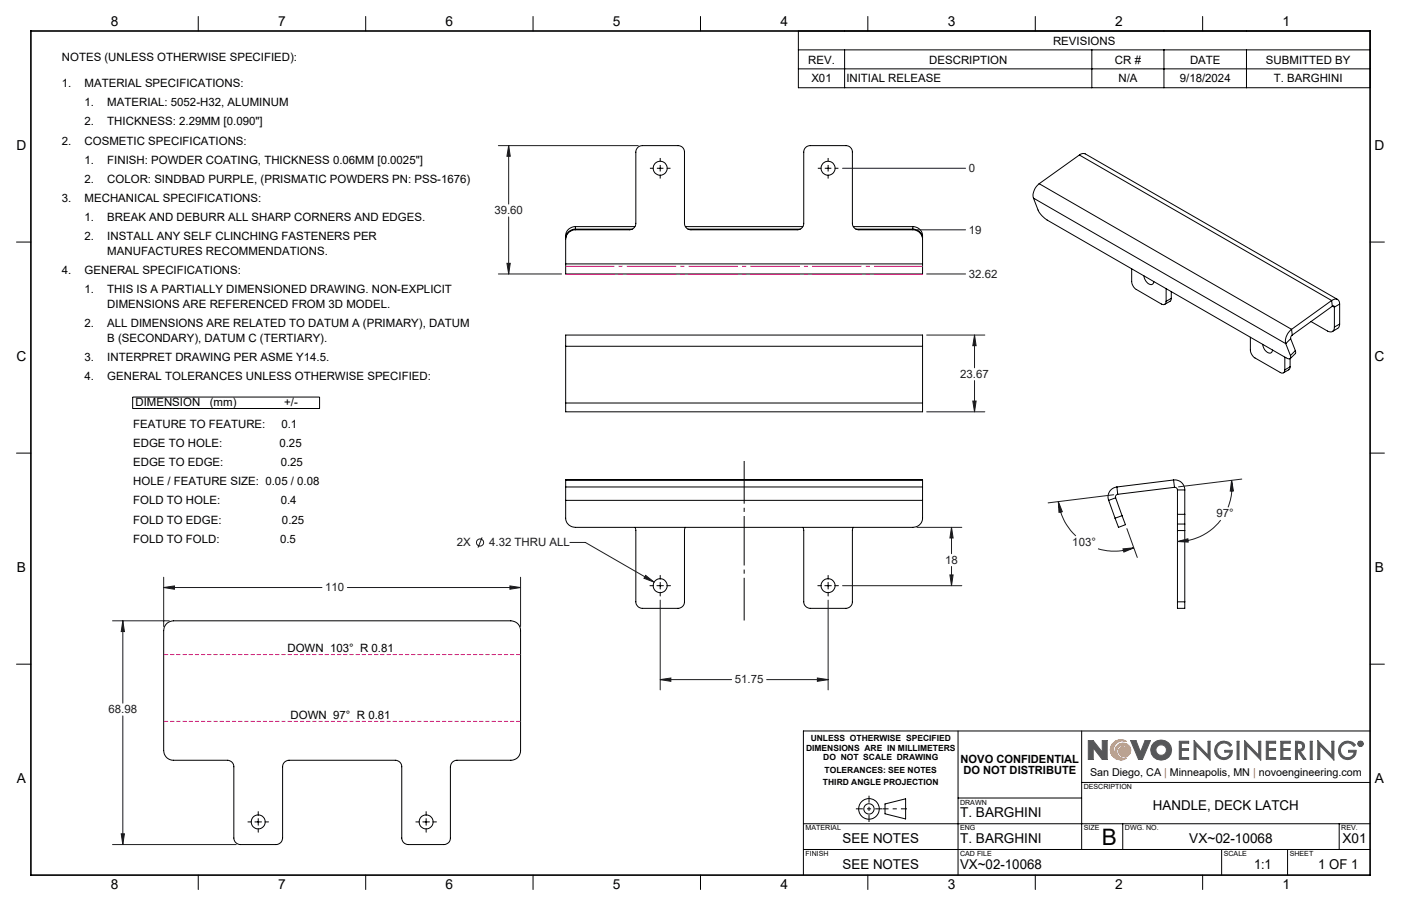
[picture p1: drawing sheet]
<svg xmlns="http://www.w3.org/2000/svg" width="432mm" height="279mm" viewBox="0 0 432 279" stroke-linecap="round" stroke-linejoin="round" font-family="sans-serif">
<g fill="none" stroke="#000" stroke-width=".31">
<path d="M61.1 5.1v4.5M112.7 5.1v4.5M164.3 5.1v4.5M215.9 5.1v4.5M267.5 5.1v4.5M319.1 5.1v4.5M370.7 5.1v4.5M320.3 56.7a4.6 4.6 0 0 0-1.8 4.4M320.3 56.7l77.8 44.9M332.7 47.8l.7-.4h1.1l77.8 45M332.7 47.8l77.7 44.9M332.7 47.8l-12.4 8.9"/>
<path d="M5.1 74.6h4.4M177.3 69.9a2.99 2.99 0 0 0-3 3.6 2.94 2.94 0 0 1 3-2.8M177.3 69.9v.8M177.3 69.9h18.4M177.3 70.7h17.6M211.2 69.9h36.2M212.1 70.7h34.5M263 69.9h18.3M263.8 70.7h17.5M281.3 69.9a2.99 2.99 0 0 1 3 3.6 2.94 2.94 0 0 0-3-2.8M281.3 69.9v.8M318.5 61.1l1.4 3.7a7.5 7.5 0 0 0 2.9 3.1l73.9 42.6a.68 .68 0 0 0 .9 .1 .68 .68 0 0 0 .1-1"/>
<path d="M318.5 61.1l77.8 44.9M422.3 74.6h4.4M174.3 81.4v-7.5a3 3 0 0 1 3-3h16.7a1.99 1.99 0 0 0 2-2v-22a1.99 1.99 0 0 1 2-2h11a1.93 1.93 0 0 1 2 2v22a1.99 1.99 0 0 0 2 2h32.7a1.99 1.99 0 0 0 2-2v-22a1.99 1.99 0 0 1 2-2h11a1.99 1.99 0 0 1 2 2v22a1.99 1.99 0 0 0 2 2h16.6a2.99 2.99 0 0 1 3 3v7.5M174.3 81.4v3.1h110v-3.1M174.3 81.4h110M348.8 82.9v3.9a3.2 3.2 0 0 0 1.4 2.5l7.8 4.5a.9 .9 0 0 0 1 0 .9 .9 0 0 0 .4-.9M352.6 85.1a2.56 2.56 0 0 0 2.6 2.6l.4-.9M359.4 89v3.9M361 92l-.2 .8-1.8 1M361 92l-1.6 .9M361 89.9v2.1M404.1 99.2l5.1 2.9a1.29 1.29 0 0 0 1.5 .1 1.29 1.29 0 0 0 .6-1.3"/>
<path d="M410.4 92.7a1.4 1.4 0 0 1 1.7-.4 1.4 1.4 0 0 1 .8 1.5M410.4 92.7l.2 1.7M410.4 92.7l-12.3 8.9M410.6 94.4a.35 .35 0 0 1 .5-.1 .35 .35 0 0 1 .2 .4M410.6 94.4l-12.3 8.9M410.7 94.4l.6 .3M411.3 94.7v6.2M412.9 99.9l-.3 1.1-1.9 1.2M412.9 93.8l-1.6 .9M412.9 93.8v6.1M412.9 99.9l-1.6 1M174.3 106.8v-3.5h110v3.5"/>
<path d="M174.3 106.8v17.5M174.3 106.8h110M284.3 106.8v17.5M385.4 104v3.9a3.2 3.2 0 0 0 1.4 2.5l7.8 4.5a.86 .86 0 0 0 1 .1 .86 .86 0 0 0 .4-.9M389.1 106.2a2.56 2.56 0 0 0 2.7 2.6l.4-.9M396 110.1v4M396.3 106l1.4 3.6M397.6 113.1l-.2 .8-1.8 1.1M397.6 113.1l-1.6 1M397.6 110.6v2.5M397.8 104.5l-1.5 1.5M397.8 104.5l1.4 3.6"/>
<path d="M398.1 101.6a4.7 4.7 0 0 0-1.8 4.4M398.1 101.6l.2 1.7M398.3 103.3l-.4 .6-.1 .6M399.2 108.1l.1 .8-1.6 1.7M399.2 108.1l-1.5 1.5M5.1 139.7h4.4M174.3 124.3v2.7h110v-2.7M174.3 124.3h110M422.3 139.7h4.4M174.3 150.2v4.1M174.3 154.3v5.5a2.94 2.94 0 0 0 3 2.8h104a2.92 2.92 0 0 0 3-2.8v-5.5M174.3 150.2v-2.2h110v2.2"/>
<path d="M174.3 150.2h110M174.3 154.3h110M284.3 150.2v4.1M341.7 154.3l2 5.5M343.9 153.5l-2.2 .8M343.9 153.5l1.9 5.5M344.2 150.2a3.1 3.1 0 0 0-2.5 4.1M344.2 150.2l.3 2.2M344.5 152.4a.83 .83 0 0 0-.6 1.1M345.8 159l1.1 2.8-2.2 .8-1-2.8M345.8 159l-2.1 .8M361.7 148a3 3 0 0 1 3.5 3.1"/>
<path d="M361.7 148l.3 2.3M361.7 148l-17.5 2.2M362 150.3a.85 .85 0 0 1 .9 .8M362 150.3l-17.5 2.1M362.9 158.6v3M362.9 158.6h2.3M362.9 151.1h2.3M362.9 151.1v7.5M365.2 158.6v3M365.2 151.1v7.5M195.7 162.6l.3 1v22a2.05 2.05 0 0 0 2 2h11a1.99 1.99 0 0 0 2-2v-22l.2-1M247.4 162.6l.3 1v22a2.05 2.05 0 0 0 2 2h11a2.05 2.05 0 0 0 2-2v-22l.3-1"/>
<path d="M362.9 161.6v2M362.9 161.6h2.3M362.9 163.6v22M362.9 163.6h2.3M365.2 161.6v2M365.2 163.6v22M51.2 192.5l.8-.6 1.4-.4h104a2.99 2.99 0 0 1 3 3v37a2.92 2.92 0 0 1-3 3h-16.6a2.05 2.05 0 0 0-2 2v21.9a1.99 1.99 0 0 1-2 2.1h-11a2.05 2.05 0 0 1-2-2.1v-21.9a1.99 1.99 0 0 0-2-2h-32.7a1.99 1.99 0 0 0-2 2v21.9a2.05 2.05 0 0 1-2 2.1h-11a2.05 2.05 0 0 1-2-2.1v-21.9a1.99 1.99 0 0 0-2-2h-16.7a2.98 2.98 0 0 1-3-3v-37l.2-1.1zM362.9 185.6v2h2.3v-2M362.9 185.6h2.3M5.1 204.8h4.4M422.3 204.8h4.4M295.3 225.4v44.5"/>
<path d="M333.4 225.4v36.6M422.3 225.4h-174.7v44.5M247.6 254h174.7M272.8 247.9l6.3-1.6v6.3l-6.3-1.6zM295.3 246.1h38.1M333.4 241.3h88.9M346 254v8M412.7 254v8M61.1 269.9v4.4M112.7 269.9v4.4M164.3 269.9v4.4M215.9 269.9v4.4"/>
<path d="M247.6 262h174.7M267.5 269.9v4.4M319.1 269.9v4.4M370.7 269.9v4.4M376.5 262v7.9M396.8 262v7.9"/>
<circle cx="203.5" cy="51.9" r="2.15"/>
<circle cx="255.2" cy="51.9" r="2.15"/>
<circle cx="203.5" cy="180.6" r="2.15"/>
<circle cx="255.2" cy="180.6" r="2.15"/>
<circle cx="79.6" cy="253.5" r="2.16"/>
<circle cx="131.3" cy="253.5" r="2.16"/>
<circle cx="267.8" cy="249.5" r="1.59"/>
<circle cx="267.8" cy="249.5" r="3.2"/>
</g>
<path d="M342.7 229.6a3.1 3.1 0 0 1 4.5-.9 2.82 2.82 0 0 0-3.9 1.7 2.82 2.82 0 0 0 2.3 3.6 2.45 2.45 0 0 1-1.1-4.2 2.45 2.45 0 0 1 4 1.5 1.88 1.88 0 0 1-1.9 2.1 1.88 1.88 0 0 1-1.8-2.2l.6-.7a1.82 1.82 0 0 1 2.4 1.5 1.89 1.89 0 0 0-2.6-2 1.89 1.89 0 0 0-.3 3.3l1.5 .6 .8-.1a3.2 3.2 0 0 1-4-.2 3.2 3.2 0 0 1-.5-4z" fill="none" stroke="#f78d2a" stroke-width=".31"/>
<g fill="none" stroke="#555759" stroke-width=".31">
<path d="M336.9 230.6v3.6h-1.5v-5.8h1.5l2.8 3.6M336.9 230.6h.1M337 230.6l2.7 3.6h1.5v-5.8h-1.5v3.6M339.7 232h.1M348.5 228.4h1.6l1.4 3.6 1.4-3.6h1.7l-2.5 5.8h-1.2zM363.5 228.6h2.9v.6h-2.3v1.7h2.2v.5h-2.2v2.2h2.3v.6h-2.9zM368 228.4l4.3 4.5v-4.3h.7v5.8l-4.4-4.5v4.3h-.6zM375.4 229.2a2.89 2.89 0 0 1 4.2 .5l-.5 .5a2.26 2.26 0 0 0-3.2-.7 2.26 2.26 0 0 0-.5 3.2 2.26 2.26 0 0 0 3.3 .4l.5-1.1h-1.7v-.6h2.3a2.78 2.78 0 0 1-4 2.5 2.78 2.78 0 0 1-.4-4.7zM381.3 228.6h.6v5.6h-.6zM383.6 228.4l4.3 4.5v-4.3h.7v5.8l-4.4-4.5v4.3h-.6zM390.3 228.6h2.9v.6h-2.3v1.7h2.2v.5h-2.2v2.2h2.3v.6h-2.9zM394.8 228.6h2.9v.6h-2.3v1.7h2.2v.5h-2.2v2.2h2.3v.6h-2.9z"/>
<path d="M399.3 228.6a2.74 2.74 0 0 1 2.6 .8l.2 .8-.3 .9-1.1 .6 1.8 2.5h-.8l-1.7-2.5h-.1v2.5h-.6zM399.9 229.2l1.1 .1a1.02 1.02 0 0 1 0 1.7l-1.1 .2zM403.8 228.6h.6v5.6h-.6zM406.2 228.4l4.3 4.5v-4.3h.6v5.8l-4.3-4.5v4.3h-.6zM413.6 229.2a2.89 2.89 0 0 1 4.2 .5l-.5 .5a2.25 2.25 0 0 0-3.3-.7 2.25 2.25 0 0 0-.2 3.4 2.25 2.25 0 0 0 3.4-.3l.1-.6h-1.6v-.6h2.3a2.79 2.79 0 0 1-4 2.5 2.79 2.79 0 0 1-.4-4.7zM419 228.9l.6 .1-.1 .4 .2 .4-.4-.4-.3 .4zM419.2 229l.3 .2-.3 .1z"/>
<circle cx="357.9" cy="231.3" r="1.64"/>
<circle cx="357.9" cy="231.3" r="3.2"/>
<circle cx="419.3" cy="229.4" r=".85"/>
<circle cx="419.3" cy="229.4" r=".71"/>
</g>
<path d="M279.5 249.4h-7.5" fill="none" stroke="#000" stroke-width=".31" stroke-dasharray="15.2 1.3 1.3 1.3" stroke-dashoffset="13.4" stroke-linecap="butt"/>
<path d="M263.8 249.4h8.1M267.8 245.4v8.1" fill="none" stroke="#000" stroke-width=".31" stroke-dasharray="15.2 1.3 1.3 1.3" stroke-dashoffset="13.1" stroke-linecap="butt"/>
<path d="M9.5 9.6h412.8v260.3h-412.8z" fill="none" stroke="#000" stroke-width=".5"/>
<path d="M343 229.1a3.2 3.2 0 0 1 4.2-.4 2.82 2.82 0 0 0-3.9 1.7 2.82 2.82 0 0 0 2.3 3.6 2.43 2.43 0 0 1-1.9-2.8 2.43 2.43 0 0 1 2.7-2 2.43 2.43 0 0 1 2.1 2.7 1.82 1.82 0 0 1-2.5 1.5 1.82 1.82 0 0 1-.9-2.7 1.73 1.73 0 0 1 2.7 1.3 1.9 1.9 0 0 0-2.6-2 1.9 1.9 0 0 0-.3 3.3l.8 .5h1.5a3.2 3.2 0 0 1-4.2-.4 3.2 3.2 0 0 1 0-4.3z" fill-rule="evenodd" fill="#f78d2a"/>
<path d="M335.4 228.4v5.8h1.5v-3.6l2.8 3.6h1.5v-5.8h-1.5v3.6l-2.8-3.6zM348.5 228.4l2.4 5.8h1.2l2.5-5.8h-1.7l-1.4 3.6-1.4-3.6zM355.6 229.1a3.1 3.1 0 0 0 .2 4.6 3.1 3.1 0 0 0 4.6-.6 3.1 3.1 0 0 0-1-4.5l-1.8-.4-1 .3zM356.2 231.3a1.65 1.65 0 0 1 3.3 0 1.65 1.65 0 0 1-3.3 0zM363.5 228.6v5.6h2.9v-.6h-2.3v-2.2h2.2v-.5h-2.2v-1.7h2.3v-.6zM368 228.4v5.8h.6v-4.3l4.4 4.5v-5.8h-.7v4.3zM375.2 229.3a2.79 2.79 0 0 0 .7 4.7 2.79 2.79 0 0 0 3.9-2.6h-2.3v.6h1.7a2.16 2.16 0 0 1-3 1.4 2.16 2.16 0 0 1-.9-3.2 2.22 2.22 0 0 1 3.8 0l.5-.5a2.92 2.92 0 0 0-4.4-.4zM381.3 228.6v5.6h.6v-5.6zM383.6 228.4v5.8h.6v-4.3l4.4 4.5v-5.8h-.7v4.3zM390.3 228.6v5.6h2.9v-.6h-2.3v-2.2h2.2v-.5h-2.2v-1.7h2.3v-.6zM394.8 228.6v5.6h2.9v-.6h-2.3v-2.2h2.2v-.5h-2.2v-1.7h2.3v-.6zM399.3 228.6v5.6h.6v-2.5l1.8 2.5h.8l-1.8-2.5 1.1-.6 .3-1.3a1.6 1.6 0 0 0-2.1-1.2zM399.9 229.2l1.3 .3 .3 .4-.3 1-1.3 .3zM403.8 228.6v5.6h.6v-5.6zM406.2 228.4v5.8h.6v-4.3l4.3 4.5v-5.8h-.6v4.3zM413.3 229.4a2.79 2.79 0 0 0 .9 4.6 2.79 2.79 0 0 0 3.8-2.6h-2.3v.6h1.6a2.18 2.18 0 0 1-3.2 1.3 2.18 2.18 0 0 1-.4-3.5 2.22 2.22 0 0 1 3.6 .4l.5-.5a2.89 2.89 0 0 0-4.5-.3zM419 228.9v.9h.2v-.4l.5 .4-.2-.4 .2-.4zM419.2 229l.3 .2-.3 .1zM418.5 229.4a.85 .85 0 0 0 1.7 0 .85 .85 0 0 0-1.7 0zM418.6 229.4a.71 .71 0 0 1 1.4 0 .71 .71 0 0 1-1.4 0z" fill-rule="evenodd" fill="#555759"/>
<g fill="none" stroke="#191924" stroke-width=".31">
<path d="M153.6 44.9h43.1M156.8 44.9l.5 3.3h-1.1zM156.8 44.9v18M259.7 51.9h37.9M156.8 66.9v17.6M282.6 70.9h15M153.6 84.5h19.5M156.2 81.2h1.1l-.5 3.3zM285.6 84.5h12M285.6 103.3h17.9M300.4 103.3l.4 3.3h-1zM300.4 103.3v10.1"/>
<path d="M300.4 117.4v9.6M285.6 127h17.9M299.8 123.7h1l-.4 3.3zM326.2 154.7l1.2 3.1-1 .2zM326.2 154.7a17.5 17.5 0 0 0 5.4 10.6M343.3 152.6l-20.3 2.5M379.6 148.1l.6 3.3h-1zM379.6 148.1l.1 2.5-.2 2.4-1 3.5M382.7 147.7l-19.5 2.4M50.4 178v15.2M148.6 165.7l-1.3 3.2M160.4 178v15.2"/>
<path d="M175.6 167.3h4.8l21.2 12.2M199 177.4l2.6 2.1-3.1-1.2zM282.6 162.6h13.8M292.8 177.3h1l-.5 3.3zM293.3 162.6l.5 3.3h-1zM293.3 162.6v8.1M293.3 174.7v5.9M346.1 169.3l3.4-.4-3.1 1.4zM347.3 163l3.2 8.9M349.5 168.9a17.6 17.6 0 0 1-11.1 .3M362.9 167l3.2-.8 .1 1zM376.2 160.4a16.9 16.9 0 0 1-13.3 6.6"/>
<path d="M34.7 191.5h17.5M37.9 191.5l.4 3.3h-.9zM37.9 191.5v25.4M50.4 181.2l3.4-.5v1zM50.4 181.2h48.8M107.1 181.2h53.3M157.2 180.7l3.2 .5-3.2 .5zM203.5 185.1v27.7M255.2 185.1v27.7M259.7 180.6h36.7M203.5 209.6l3.3-.5v1zM203.5 209.6h22"/>
<path d="M236.3 209.6h18.9M251.9 209.1l3.3 .5-3.3 .5zM37.9 220.8v39.7M37.4 257.1h.9l-.4 3.4zM34.7 260.5h38.1"/>
<circle cx="147.9" cy="167.3" r="1.1"/>
</g>
<path d="M229.4 191.4v-49.2" fill="none" stroke="#000" stroke-width=".31" stroke-dasharray="15.2 1.3 1.3 1.3" stroke-dashoffset="2.1" stroke-linecap="butt"/>
<path d="M50.5 201.9h110M160.5 222.5h-110" fill="none" stroke="#ff0080" stroke-width=".31" stroke-dasharray="1.3 .6" stroke-dashoffset="-.1" stroke-linecap="butt"/>
<path d="M174.4 84.6h110M284.4 82.1h-110" fill="none" stroke="#ff0080" stroke-width=".31" stroke-dasharray="15.2 1.3 1.3 1.3" stroke-dashoffset=".2" stroke-linecap="butt"/>
<g fill="none" stroke="#000" stroke-width=".31">
<path d="M246.1 9.6h176.2v17.5h-176.2zM246.1 15.4h176.2M260.3 15.4v11.7M336.5 15.4v11.7M358.7 15.4v11.7M384.2 15.4v11.7M246.1 21.2h176.2M200.3 51.9h1.1M202.5 51.9h2M203.5 48.7v1.1M203.5 50.9v2M203.5 53.9v1.2"/>
<path d="M205.5 51.9h1.2M252.1 51.9h1.1M254.2 51.9h2M255.2 48.7v1.1M255.2 50.9v2M255.2 53.9v1.2M257.2 51.9h1.2M40.9 122.4h57.6v3.6h-57.6zM203.5 177.4v1.2M203.5 179.6v2M255.2 177.4v1.2M255.2 179.6v2"/>
<path d="M200.3 180.6h1.1M202.5 180.6h2M203.5 182.6v1.2M205.5 180.6h1.2M252.1 180.6h1.1M254.2 180.6h2M255.2 182.6v1.2M257.2 180.6h1.2M76.4 253.5h1.1M78.6 253.5h2M79.6 250.3v1.1M79.6 252.4v2.1"/>
<path d="M79.6 255.5v1.1M81.6 253.5h1.2M128.2 253.5h1.1M130.3 253.5h2.1M131.3 250.3v1.1M131.3 252.4v2.1M131.3 255.5v1.1M133.3 253.5h1.2"/>
</g>
<g fill="#191924">
<path d="M199 177.4l-.5 .9 3.1 1.2zM293.3 162.6l.5 3.3h-1zM292.8 177.3h1l-.5 3.3zM203.5 209.6l3.3-.5v1zM251.9 209.1l3.3 .5-3.3 .5zM326.2 154.7l1.2 3.1-1 .2zM346.1 169.3l3.4-.4-3.1 1.4zM362.9 167l3.2-.8 .1 1zM379.6 148.1l.6 3.3h-1zM300.4 103.3l.4 3.3h-1zM299.8 123.7h1l-.4 3.3zM37.4 257.1h.9l-.4 3.4zM37.9 191.5l.4 3.3h-.9zM50.4 181.2l3.4-.5v1zM157.2 180.7l3.2 .5-3.2 .5z"/>
<path d="M156.2 81.2h1.1l-.5 3.3zM156.8 44.9l.5 3.3h-1.1z"/>
</g>
<text font-size="7" x="339.5" y="260.5">B</text>
<g font-size="4.2">
<text x="34.1" y="8.1">8</text>
<text x="85.7" y="8.1">7</text>
<text x="137.3" y="8.1">6</text>
<text x="188.9" y="8.1">5</text>
<text x="240.5" y="8.1">4</text>
<text x="292.1" y="8.1">3</text>
<text x="343.7" y="8.1">2</text>
<text x="395.3" y="8.1">1</text>
<text x="5.1" y="46.4">D</text>
<text x="423.7" y="46.4">D</text>
<text x="5.1" y="111.4">C</text>
<text x="423.7" y="111.4">C</text>
<text x="5.2" y="176.5">B</text>
<text x="423.8" y="176.5">B</text>
<text x="5.2" y="241.6">A</text>
<text x="423.8" y="241.6">A</text>
<text x="355.4" y="249.9">HANDLE, DECK LATCH</text>
<text x="295.9" y="252">T. BARGHINI</text>
<text x="259.7" y="260">SEE NOTES</text>
<text x="295.9" y="260">T. BARGHINI</text>
<text x="366.5" y="260">VX~02-10068</text>
<text x="413.8" y="260">X01</text>
<text x="259.7" y="267.9">SEE NOTES</text>
<text x="295.9" y="267.9">VX~02-10068</text>
<text x="386.5" y="267.9">1:1</text>
<text x="406.3" y="267.9">1 OF 1</text>
<text x="34.1" y="274.2">8</text>
<text x="85.7" y="274.2">7</text>
<text x="137.3" y="274.2">6</text>
<text x="188.9" y="274.2">5</text>
<text x="240.5" y="274.2">4</text>
<text x="292.1" y="274.2">3</text>
<text x="343.7" y="274.2">2</text>
<text x="395.3" y="274.2">1</text>
</g>
<g font-size="3.5">
<text x="324.6" y="13.8">REVISIONS</text>
<text x="19.1" y="18.9">NOTES (UNLESS OTHERWISE SPECIFIED):</text>
<text x="249.1" y="19.6">REV.</text>
<text x="286.4" y="19.6">DESCRIPTION</text>
<text x="343.6" y="19.6">CR #</text>
<text x="366.8" y="19.6">DATE</text>
<text x="390.2" y="19.6">SUBMITTED BY</text>
<text x="19.1" y="26.8">1.</text>
<text x="26.1" y="26.8">MATERIAL SPECIFICATIONS:</text>
<text x="250.1" y="25.4">X01</text>
<text x="260.8" y="25.4">INITIAL RELEASE</text>
<text x="344.7" y="25.4">N/A</text>
<text x="363.6" y="25.4">9/18/2024</text>
<text x="392.6" y="25.4">T. BARGHINI</text>
<text x="26.1" y="32.8">1.</text>
<text x="33.1" y="32.8">MATERIAL: 5052-H32, ALUMINUM</text>
<text x="26.1" y="38.7">2.</text>
<text x="33.1" y="38.7">THICKNESS: 2.29MM [0.090&quot;]</text>
<text x="19.1" y="44.6">2.</text>
<text x="26.1" y="44.6">COSMETIC SPECIFICATIONS:</text>
<text x="26.1" y="50.5">1.</text>
<text x="33.1" y="50.5">FINISH: POWDER COATING, THICKNESS 0.06MM [0.0025&quot;]</text>
<text x="26.1" y="56.4">2.</text>
<text x="33.1" y="56.4">COLOR: SINDBAD PURPLE, (PRISMATIC POWDERS PN: PSS-1676)</text>
<text x="19.1" y="62.3">3.</text>
<text x="26.1" y="62.3">MECHANICAL SPECIFICATIONS:</text>
<text x="26.1" y="68.2">1.</text>
<text x="33.1" y="68.2">BREAK AND DEBURR ALL SHARP CORNERS AND EDGES.</text>
<text x="26.1" y="74.1">2.</text>
<text x="33.1" y="74.1">INSTALL ANY SELF CLINCHING FASTENERS PER</text>
<text x="33.1" y="78.6">MANUFACTURES RECOMMENDATIONS.</text>
<text x="19.1" y="84.6">4.</text>
<text x="26.1" y="84.6">GENERAL SPECIFICATIONS:</text>
<text x="26.1" y="90.5">1.</text>
<text x="33.1" y="90.5">THIS IS A PARTIALLY DIMENSIONED DRAWING. NON-EXPLICIT</text>
<text x="33.1" y="95">DIMENSIONS ARE REFERENCED FROM 3D MODEL.</text>
<text x="26.1" y="100.9">2.</text>
<text x="33.1" y="100.9">ALL DIMENSIONS ARE RELATED TO DATUM A (PRIMARY), DATUM</text>
<text x="33.1" y="105.4">B (SECONDARY), DATUM C (TERTIARY).</text>
<text x="26.1" y="111.3">3.</text>
<text x="33.1" y="111.3">INTERPRET DRAWING PER ASME Y14.5.</text>
<text x="26.1" y="117.2">4.</text>
<text x="33.1" y="117.2">GENERAL TOLERANCES UNLESS OTHERWISE SPECIFIED:</text>
<text x="41.7" y="125.2">DIMENSION</text>
<text x="64.7" y="125.2">(mm)</text>
<text x="87.6" y="125.2">+/-</text>
<text x="41.1" y="131.9">FEATURE TO FEATURE:</text>
<text x="86.7" y="131.9">0.1</text>
<text x="41.1" y="137.8">EDGE TO HOLE:</text>
<text x="86.1" y="137.8">0.25</text>
<text x="41.1" y="143.7">EDGE TO EDGE:</text>
<text x="86.5" y="143.7">0.25</text>
<text x="41.1" y="149.6">HOLE / FEATURE SIZE: 0.05 / 0.08</text>
<text x="41.1" y="155.5">FOLD TO HOLE:</text>
<text x="86.5" y="155.5">0.4</text>
<text x="41.1" y="161.4">FOLD TO EDGE:</text>
<text x="86.9" y="161.4">0.25</text>
<text x="41.1" y="167.4">FOLD TO FOLD:</text>
<text x="86.3" y="167.4">0.5</text>
<text x="88.6" y="201.1">DOWN 103° R 0.81</text>
<text x="89.6" y="221.6">DOWN 97° R 0.81</text>
<text x="296.1" y="235.2">NOVO CONFIDENTIAL</text>
<text x="296.9" y="238.7">DO NOT DISTRIBUTE</text>
</g>
<g font-size="3.5" fill="#191924">
<text x="298.6" y="53">0</text>
<text x="152.4" y="66.1">39.60</text>
<text x="298.6" y="72">19</text>
<text x="298.6" y="85.7">32.62</text>
<text x="296" y="116.6">23.67</text>
<text x="374.9" y="159.6">97°</text>
<text x="140.8" y="168.5">2X</text>
<text x="150.8" y="168.5">4.32 THRU ALL</text>
<text x="291.3" y="173.9">18</text>
<text x="330.5" y="168.4">103°</text>
<text x="100.2" y="182.4">110</text>
<text x="226.5" y="210.8">51.75</text>
<text x="33.5" y="220">68.98</text>
</g>
<text font-size="3.3" x="336" y="239.4">San Diego, CA | Minneapolis, MN | novoengineering.com</text>
<g font-size="2.6">
<text x="248.4" y="231.5">DIMENSIONS ARE IN MILLIMETERS</text>
<text x="249.9" y="228.6">UNLESS OTHERWISE SPECIFIED</text>
<text x="253.7" y="234.4">DO NOT SCALE DRAWING</text>
<text x="254.2" y="238.5">TOLERANCES: SEE NOTES</text>
<text x="253.7" y="242.1">THIRD ANGLE PROJECTION</text>
</g>
<g font-size="2.2">
<text x="334" y="243.4">DESCRIPTION</text>
<text x="295.9" y="248.2">DRAWN</text>
<text x="248.3" y="256.1">MATERIAL</text>
<text x="295.9" y="256.1">ENG</text>
<text x="334" y="256.1">SIZE</text>
<text x="346.7" y="256.1">DWG. NO.</text>
<text x="413.4" y="256.1">REV.</text>
<text x="248.3" y="264">FINISH</text>
<text x="295.9" y="264">CAD FILE</text>
<text x="377.2" y="264">SCALE</text>
<text x="397.5" y="264">SHEET</text>
</g>
</svg>
